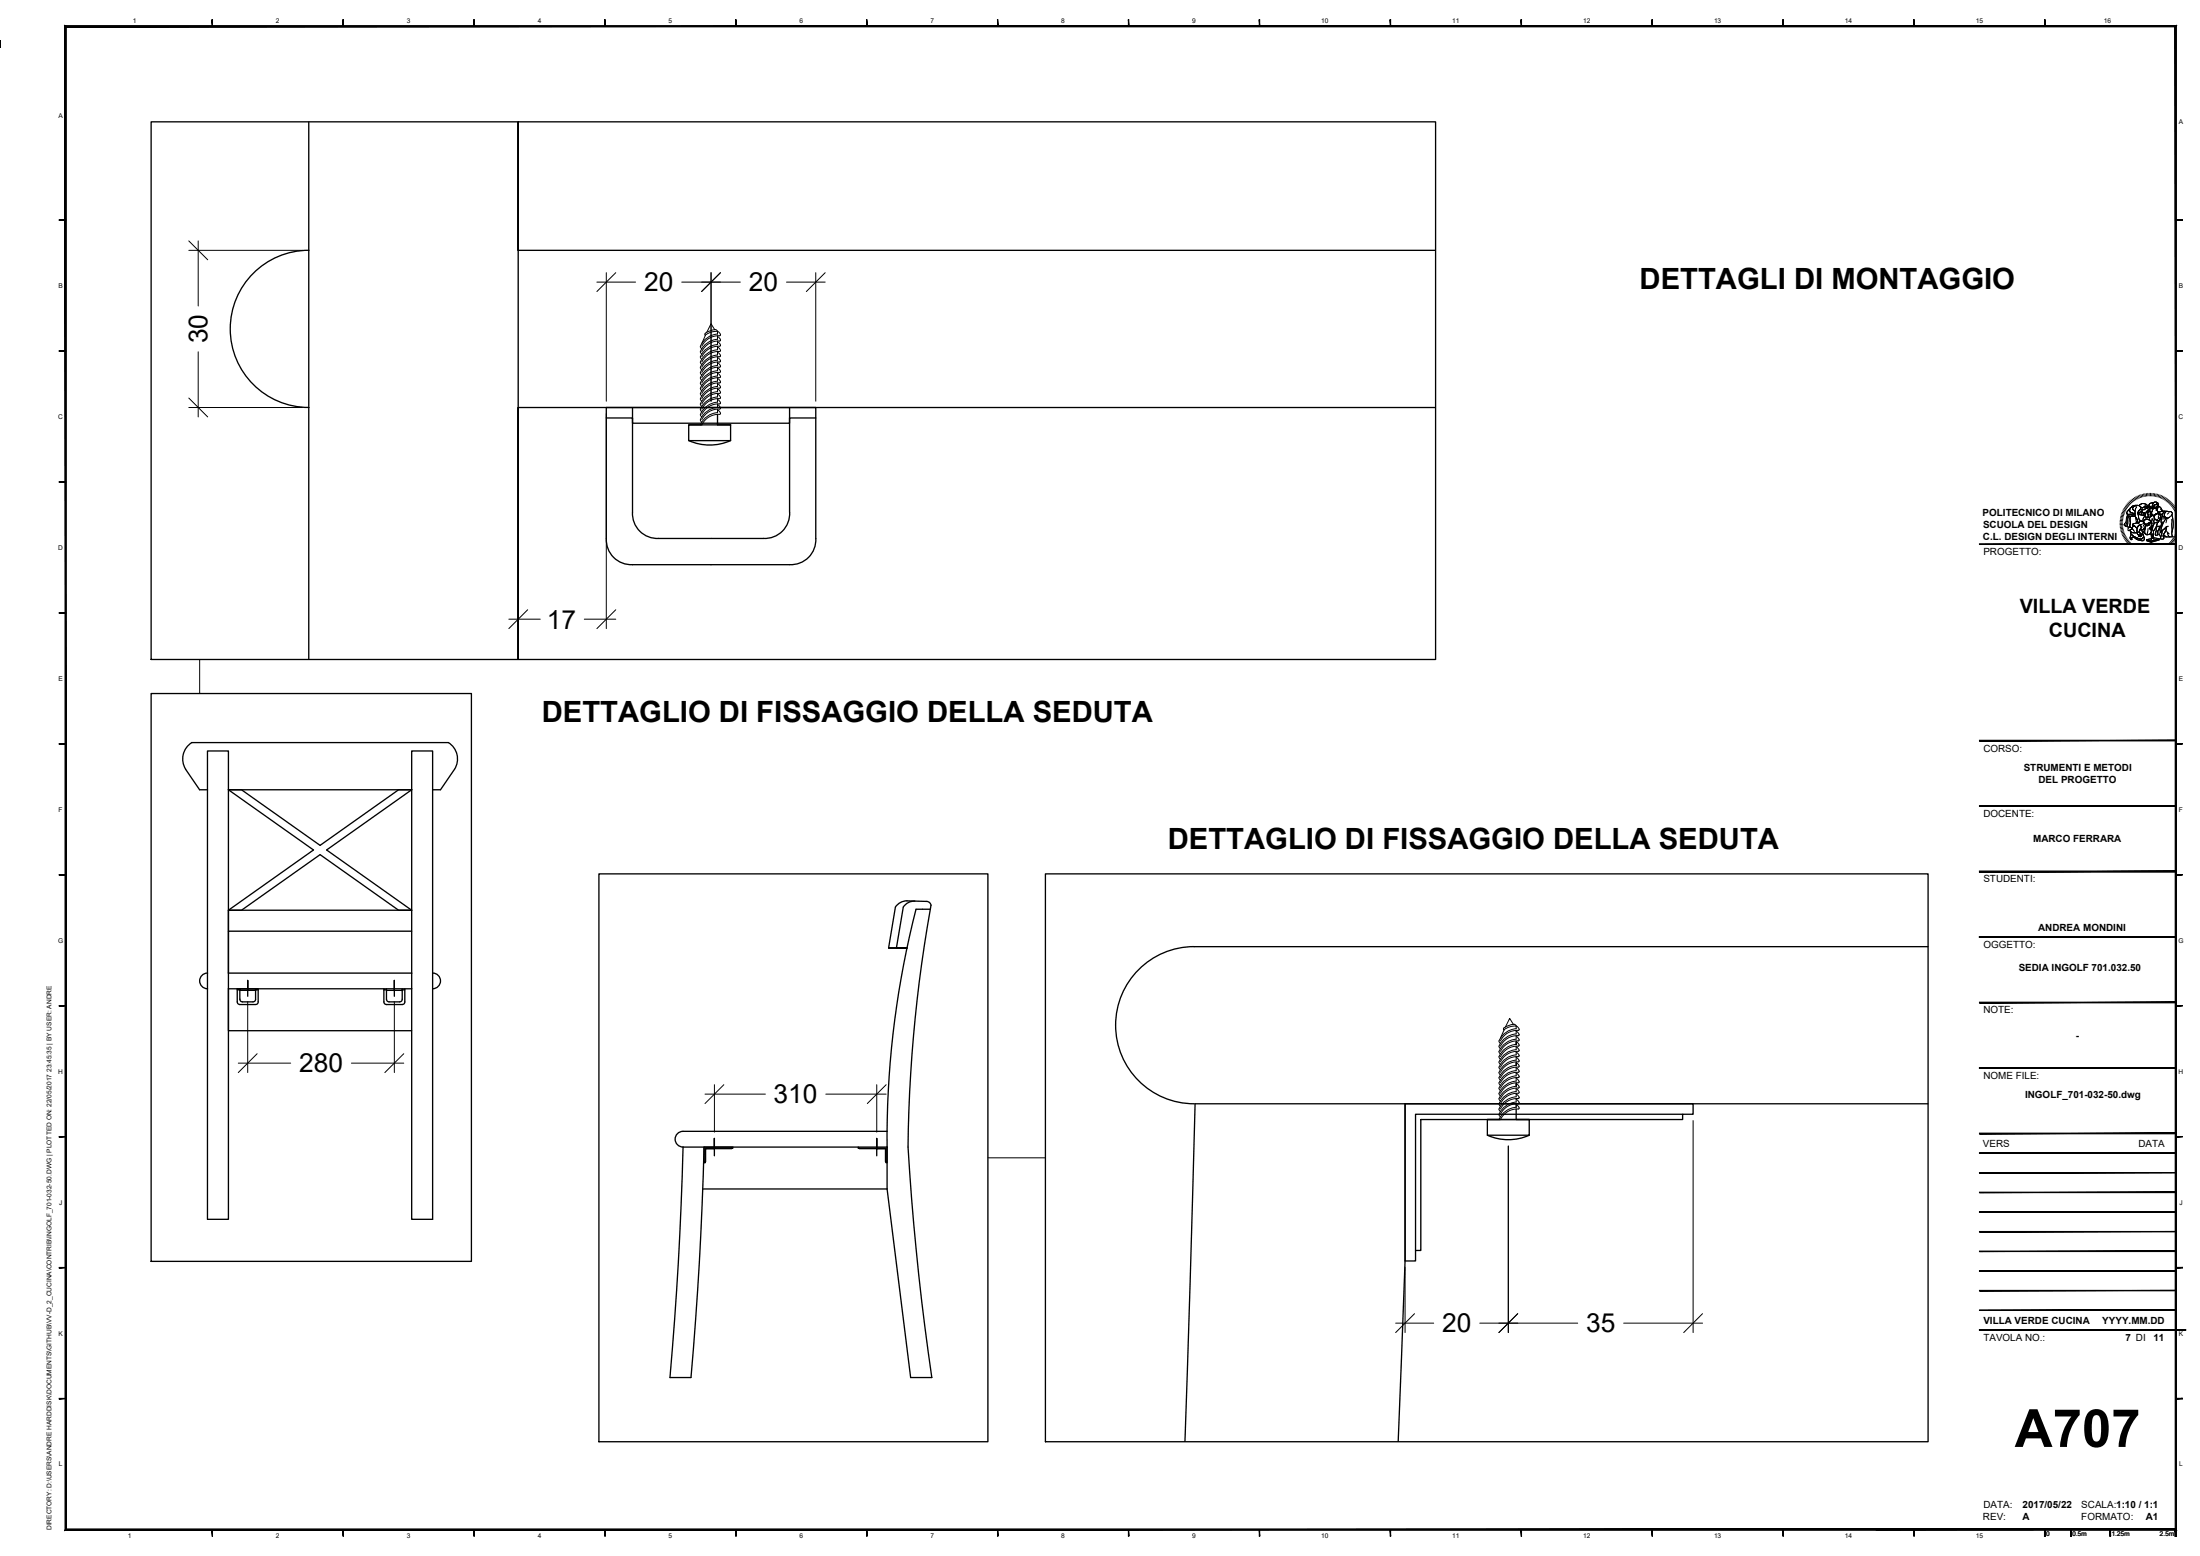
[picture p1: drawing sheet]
<svg xmlns="http://www.w3.org/2000/svg" width="420mm" height="297mm" viewBox="0 0 420 297" stroke-linecap="round" stroke-linejoin="round" font-family="sans-serif">
<!-- layer: IF-FURN -->
<g fill="none" stroke="#000" stroke-width=".25">
<path d="M59 23.3v102.6M99 23.3v24.5v-24.5M59 47.8a15 15 0 0 0-15 15 15 15 0 0 0 15 15M274.2 47.8h-175.2v78.1v-48.1h175.2M115.8 79.8v23a4.8 4.8 0 0 0 5 5h30a4.8 4.8 0 0 0 5-5v-23M115.8 77.8h40v2h-5v1h-30v-1h-5zM120.8 77.8v20a4.8 4.8 0 0 0 5 5h20a4.8 4.8 0 0 0 5-5M137 79.1v2h2.5M150.8 77.8v20M131.5 81.1h8v3h-8zM131.5 81.1h2.5M131.5 84.1a9.8 9.8 0 0 0 8 0"/>
<path d="M35.4 146.9l2.7 3.9h1.5M39.6 150.8v35M39.6 150.8v-7.4h4v7.4M43.6 150.8l16.3 11.5-16.3 11.5h2.5l15-10.7 15 10.7h2.5M43.6 150.8h2.5l15 10.6 15-10.6h2.5M43.6 150.8h35M43.6 150.8v38M78.6 150.8v-7.4h4v7.4M78.6 150.8v38M78.6 150.8l-16.2 11.5 16.2 11.5M82.6 150.8v82h-4v-44M85.6 141.8h-49a3.7 3.7 0 0 0-1.1 5"/>
<path d="M85.6 141.8a3.7 3.7 0 0 1 1.2 5l-2.7 4h-1.5M78.6 177.8h-35v8h35M78.6 173.8h-35v4M174.7 172a2.49 2.49 0 0 0-2.2 1.2l-1.3 7.8M177.7 173.6a275.4 275.4 0 0 0-4.3 45.4 520.1 520.1 0 0 0 4.6 44h-4.1l-4.5-36M177.7 173.6l.1-.8a.9 .9 0 0 0-.8-.7l-3.8-.1a2.67 2.67 0 0 0-2.2 1.2l-1.3 7.8h3.5h-3.5h3.5h-1.3M177.7 173.6h-2.8a176.2 176.2 0 0 0-5.5 45.4M39.6 185.8v47h4v-44M39.6 185.8a1.5 1.5 0 0 0-1.5 1.5 1.5 1.5 0 0 0 1.5 1.5M43.6 188.8v8h35M43.6 188.8h35M45.3 188.8h4v.2l-3.5 .1-.5-.1z"/>
<path d="M45.3 189v2.3a.47 .47 0 0 0 .5 .5M45.8 188.8v2M48.8 188.8v2a.47 .47 0 0 1-.5 .4l-2 .1a.49 .49 0 0 1-.5-.5M49.3 189v2.3a.47 .47 0 0 1-.5 .5h-3M73.3 188.8v.2h.5v1.8a.47 .47 0 0 0 .5 .4M73.3 191.3a.47 .47 0 0 0 .5 .5h3a.49 .49 0 0 0 .5-.5M76.8 189v1.8a.47 .47 0 0 1-.5 .4M77.3 188.8v.2l-.5 .1h-3M82.6 185.8a1.5 1.5 0 0 1 1.5 1.5 1.5 1.5 0 0 1-1.5 1.5M368.2 180.7h-140.1a15 15 0 0 0-15 15 15 15 0 0 0 15 15M130.5 219a693.3 693.3 0 0 1-2.5 44h4a683 683 0 0 0 2.5-44M130.5 219h38.9"/>
<path d="M134.5 219h5.5v.2l-5.2 .1v2.5l-.1 .2h-.2zM134.8 219.3h1.6v-2v3.3M139.8 219.2h-5.1v2.6M163.9 219v.2l.2 .1h5M164.1 219.2h5.1v2.6M169.1 219.3h-1.7v-2v3.3M169.4 219v3h-.2l-.1-.2v-2.5M169.4 219v8M169.4 216h-39a1.5 1.5 0 0 0-1.5 1.5 1.5 1.5 0 0 0 1.5 1.5M268.3 210.7v30l-1.3 34.5M268.3 210.7h55.1v2h-2v1h-50.1v25h-1v2h-2zM284.1 213.7h8v3h-8z"/>
<path d="M284.1 213.7h2.5M284.1 216.7a9.8 9.8 0 0 0 8 0M289.6 211.7v2h2.5M321.4 212.7h-51.1v26M368.2 210.7h-140l-1.9 64.5M134.2 227h35.2"/>
</g>
<!-- layer: 0 -->
<path d="M28.9 23.3h245.3v102.6h-245.3zM28.9 132.4h61.1v108.4h-61.1zM114.4 166.8h74.3v108.4h-74.3zM199.7 166.8h168.5v108.4h-168.5zM47.3 189.1v-1.9v3M73.3 189v2.3M73.8 188.8v.2M74.3 191.3h2M75.3 189.1v-1.9v3M76.8 188.8v.2M77.3 189v2.3" fill="none" stroke="#000" stroke-width=".25"/>
<!-- layer: IF-DETL -->
<g fill="none" stroke="#000" stroke-width=".19">
<path d="M133.8 79.1l.2 .5M133.8 78.1l.2 .5M133.8 77.1l.2 .5M133.8 76.1l.2 .5M133.8 75.1l.2 .5M133.8 74.1l.2 .5M133.8 73.1l.2 .5M133.8 72.1l.2 .5M133.8 71.1l.2 .5M133.8 70.1l.2 .5M133.8 69.1l.2 .5M133.8 68.1l.2 .5"/>
<path d="M133.8 67.1l.2 .5M133.8 66.1l.2 .5M134.8 63.9l-.8 1.7M136.5 62.9l-.7-1.1-.8 1.6M137 78.3l.5 .3 .1 .3M137 77.3l.5 .3 .1 .3M137 76.3l.5 .3 .1 .3M137 75.3l.5 .3 .1 .3M137 73.3l.5 .3 .1 .3M137 72.3l.5 .3 .1 .3M137 71.3l.5 .3 .1 .3M137 69.3l.5 .3 .1 .3"/>
<path d="M137 68.3l.5 .3 .1 .3M137 67.3l.5 .3 .1 .3M137 65.3l.5 .3 .1 .3M137 64.3l.5 .3 .1 .3M137 63.3l.5 .3 .1 .3M137 78.1v.7a3.9 3.9 0 0 0-3.2 2.3M137 77.1v.7a3.9 3.9 0 0 0-3.2 2.3M137 76.1v.7a3.9 3.9 0 0 0-3.2 2.3M137 75.1v.7a3.9 3.9 0 0 0-3.2 2.3M137 74.1v.7v-.5l.5 .3 .1 .3M137 73.1v.7a3.9 3.9 0 0 0-3.2 2.3M137 72.1v.7a3.9 3.9 0 0 0-3.2 2.3"/>
<path d="M137 71.1v.7a3.9 3.9 0 0 0-3.2 2.3M137 70.1v.7v-.5l.5 .3 .1 .3M137 69.1v.7a3.9 3.9 0 0 0-3.2 2.3M137 68.1v.7a3.9 3.9 0 0 0-3.2 2.3M137 67.1v.7a3.9 3.9 0 0 0-3.2 2.3M137 66.1v.7v-.5l.5 .3 .1 .3M137 65.1v.7a3.9 3.9 0 0 0-3.2 2.3M137 63.3v.5a3.9 3.9 0 0 0-3.2 2.3M137 64.1v.7M137 63.3v-.2a2.17 2.17 0 0 0-2.3 .5l-.1 .2 .1 .3M137 74.8a3.9 3.9 0 0 0-3.2 2.3M137 70.8a3.9 3.9 0 0 0-3.2 2.3"/>
<path d="M137 66.8a3.9 3.9 0 0 0-3.2 2.3M137 64.8a3.9 3.9 0 0 0-3.2 2.3M137 63.3l-1.4 .2-.8 .4M137.4 65.1a3.6 3.6 0 0 0-3.4 2M137.4 64.1a3.6 3.6 0 0 0-3.4 2M137.6 78.9v.1a3.9 3.9 0 0 0-3.6 2.1M137.6 77.9v.1a3.9 3.9 0 0 0-3.6 2.1M137.6 76.9v.1a3.9 3.9 0 0 0-3.6 2.1M137.6 75.9v.1a3.9 3.9 0 0 0-3.6 2.1M137.6 74.9v.1a3.9 3.9 0 0 0-3.6 2.1M137.6 73.9v.1a3.9 3.9 0 0 0-3.6 2.1M137.6 72.9v.1a3.9 3.9 0 0 0-3.6 2.1"/>
<path d="M137.6 71.9v.1a3.9 3.9 0 0 0-3.6 2.1M137.6 70.9v.1a3.9 3.9 0 0 0-3.6 2.1M137.6 69.9v.1a3.9 3.9 0 0 0-3.6 2.1M137.6 68.9v.1a3.9 3.9 0 0 0-3.6 2.1M137.6 67.9v.1a3.9 3.9 0 0 0-3.6 2.1M137.6 66.9v.1a3.9 3.9 0 0 0-3.6 2.1M137.6 65.9v.1a3.9 3.9 0 0 0-3.6 2.1M137.6 64.9l-.2 .2M137.6 63.9l-.2 .2M133.8 80.1l.2 .5M286.6 198.2l.7-1.7 .4-.2 .9-.4h1v.5a3.6 3.6 0 0 0-3.3 2.5l.3 .3M289 195.6l-.7-1.2-.8 1.7"/>
<path d="M289.6 199.9l.2 .1 .3 .5M289.6 197.9l.2 .1 .3 .5M289.6 196.9l.2 .1 .3 .5M289.6 199.7v.7a3.6 3.6 0 0 0-3.3 2.5l.3 .3M289.6 198.7v.7v-.5l.2 .1 .3 .5M289.6 197.7v.7a3.6 3.6 0 0 0-3.3 2.5l.3 .3M289.6 196.7v.7a3.6 3.6 0 0 0-3.3 2.5l.3 .3M289.6 199.4a3.6 3.6 0 0 0-3.3 2.5l.3 .3M290.1 199.5v.1a3.9 3.9 0 0 0-3.5 2.1M290.1 198.5v.1a3.9 3.9 0 0 0-3.5 2.1M290.1 197.5v.1a3.9 3.9 0 0 0-3.5 2.1M290.1 196.5v.1a3.9 3.9 0 0 0-3.5 2.1"/>
<path d="M290.1 196.5l-.1-.3-.5-.5a2.17 2.17 0 0 0-2.3 .5l-.1 .2 .1 .3M286.3 206.7l.3 .5M289.6 210.9l.4 .4 .1 .2M289.6 209.9l.2 .1 .3 .5M289.6 208.9l.2 .1 .3 .5M289.6 207.9l.2 .1 .3 .5M289.6 205.9l.2 .1 .3 .5M289.6 204.9l.2 .1 .3 .5M289.6 203.9l.2 .1 .3 .5M289.6 201.9l.2 .1 .3 .5M289.6 200.9l.2 .1 .3 .5M289.6 210.7v.7a3.9 3.9 0 0 0-3.3 2.3"/>
<path d="M289.6 209.7v.7a3.6 3.6 0 0 0-3.3 2.5l.3 .3M289.6 208.7v.7a3.6 3.6 0 0 0-3.3 2.5l.3 .3M289.6 207.7v.7a3.6 3.6 0 0 0-3.3 2.5l.3 .3M289.6 206.7v.7v-.5l.2 .1 .3 .5M289.6 205.7v.7a3.6 3.6 0 0 0-3.3 2.5l.3 .3M289.6 203.7v.7a3.9 3.9 0 0 0-3.3 2.3M289.6 202.7v.7v-.5l.2 .1 .3 .5M289.6 201.7v.7a3.6 3.6 0 0 0-3.3 2.5l.3 .3M289.6 200.7v.7a3.6 3.6 0 0 0-3.3 2.5l.3 .3M289.6 204.7v.7M289.6 207.4a3.6 3.6 0 0 0-3.3 2.5l.3 .3M289.6 205.4a3.6 3.6 0 0 0-3.3 2.5l.3 .3"/>
<path d="M289.6 203.4a3.6 3.6 0 0 0-3.3 2.5l.3 .3M290 205.7a3.6 3.6 0 0 0-3.4 2M290 204.7a3.6 3.6 0 0 0-3.4 2M290.1 211.5v.1a3.9 3.9 0 0 0-3.5 2.1M290.1 210.5v.1a3.9 3.9 0 0 0-3.5 2.1M290.1 209.5v.1a3.9 3.9 0 0 0-3.5 2.1M290.1 208.5v.1a3.9 3.9 0 0 0-3.5 2.1M290.1 207.5v.1a3.9 3.9 0 0 0-3.5 2.1M290.1 206.5v.1a3.9 3.9 0 0 0-3.5 2.1M290.1 205.5l-.1 .2M290.1 204.5l-.1 .2M290.1 203.5v.1a3.9 3.9 0 0 0-3.5 2.1"/>
<path d="M290.1 202.5v.1a3.9 3.9 0 0 0-3.5 2.1M290.1 201.5v.1a3.9 3.9 0 0 0-3.5 2.1M290.1 200.5v.1a3.9 3.9 0 0 0-3.5 2.1"/>
</g>
<!-- layer: IF-ANNO SYMB -->
<g fill="none" stroke="#000" stroke-width=".19">
<path d="M36.1 47.8h21.7M37.9 46v12.4M114 53.9h7.4M115.8 52.1v24.5M130.2 53.9h11.2M135.8 52.1v24.5M150.2 53.9h7.4M155.8 52.1v24.5M36.1 77.8h21.7M37.9 67.2v12.4M99 79v41M115.8 79v41"/>
<path d="M97.2 118.2h6M111.6 118.2h6M38.1 125.9v6.5M47.3 191.4v13.4M75.3 191.4v13.4M45.5 203h10M67.1 203h10M134.6 208.9h11.6M136.4 207.1v9M157.7 208.9h11.5M167.4 207.1v9M288.1 218.8v35.6"/>
<path d="M323.4 213.9v40.5M188.7 221h11M266.5 252.6h7.3M268.3 241.9v12.5M282.6 252.6h18.7M310.1 252.6h15.1"/>
</g>
<!-- layer: 0 -->
<g fill="none" stroke="#000" stroke-width=".19">
<path d="M36.1 46l3.6 3.6M117.6 52.1l-3.6 3.6M137.6 52.1l-3.6 3.6M157.6 52.1l-3.6 3.6M36.1 76l3.6 3.6M100.8 116.4l-3.6 3.6M117.6 116.4l-3.6 3.6M49.1 201.2l-3.6 3.6M77.1 201.2l-3.6 3.6M138.2 207.1l-3.6 3.6M169.2 207.1l-3.6 3.6M270.2 250.8l-3.7 3.6"/>
<path d="M289.9 250.8l-3.6 3.6M325.2 250.8l-3.6 3.6"/>
</g>
<!-- layer: IF-ANNO SYMB -->
<g fill="#fff" stroke="#fff" stroke-width=".19">
<path d="M104.6 116v4.4l5.6-4.4zM104.6 120.4l5.6-4.4v4.4z"/>
<path d="M122.8 51.7v4.4l6-4.4zM122.8 56.1l6-4.4v4.4z"/>
<path d="M142.8 51.7v4.4l6-4.4zM142.8 56.1l6-4.4v4.4z"/>
<path d="M35.7 59.9v5.8h4.4zM35.7 59.9h4.4v5.8z"/>
<path d="M56.9 200.8v4.3l8.8-4.3zM56.9 205.1l8.8-4.3v4.3z"/>
<path d="M147.6 206.7v4.4l8.7-4.4zM147.6 211.1l8.7-4.4v4.4z"/>
<path d="M275.2 250.4v4.4l6-4.4zM275.2 254.8l6-4.4v4.4z"/>
<path d="M302.8 250.4v4.4l5.9-4.4zM302.8 254.8l5.9-4.4v4.4z"/>
</g>
<!-- layer: G-ANNO-TTLB -->
<g fill="#000" stroke="#000" stroke-width=".19">
<path d="M0 7.8l.1 1.2zM0 7.8l.1 1.2z"/>
<path d="M12.4 4.9l.3 287v-286.8zM12.4 4.9l.3 287-.3 .2zM12.7 291.9l-.3 .2 403-.2zM12.4 292.1l403-.2 .3 .2zM415.4 5.1v286.8l.3 .2zM415.4 5.1l.3-.2v287.2zM12.7 5.1h402.7l.3-.2zM12.4 4.9h403.3l-403 .2z"/>
<path d="M40.5 3.8l.1 1.2zM40.5 3.8l.1 1.2z"/>
<path d="M65.5 3.8l.1 1.2zM65.5 3.8l.1 1.2z"/>
<path d="M90.5 3.8l.1 1.2zM90.5 3.8l.1 1.2z"/>
<path d="M115.5 3.8l.1 1.2zM115.5 3.8l.1 1.2z"/>
<path d="M140.5 3.8l.1 1.2zM140.5 3.8l.1 1.2z"/>
<path d="M165.5 3.8l.1 1.2zM165.5 3.8l.1 1.2z"/>
<path d="M190.5 3.8l.1 1.2zM190.5 3.8l.1 1.2z"/>
<path d="M215.5 3.8l.1 1.2zM215.5 3.8l.1 1.2z"/>
<path d="M240.5 3.8l.1 1.2zM240.5 3.8l.1 1.2z"/>
<path d="M265.5 3.8l.1 1.2zM265.5 3.8l.1 1.2z"/>
<path d="M290.5 3.8l.1 1.2zM290.5 3.8l.1 1.2z"/>
<path d="M315.5 3.8l.1 1.2zM315.5 3.8l.1 1.2z"/>
<path d="M340.5 3.8l.1 1.2zM340.5 3.8l.1 1.2z"/>
<path d="M365.5 3.8l.1 1.2zM365.5 3.8l.1 1.2z"/>
<path d="M390.5 3.8l.1 1.2zM390.5 3.8l.1 1.2z"/>
<path d="M11.3 42.1l1.2-.1zM11.3 42h1.2z"/>
<path d="M415.5 42.1l1.3-.1zM415.5 42h1.3z"/>
<path d="M11.3 67.1l1.2-.1zM11.3 67h1.2z"/>
<path d="M415.5 67.1l1.3-.1zM415.5 67h1.3z"/>
<path d="M11.3 92.1l1.2-.1zM11.3 92h1.2z"/>
<path d="M415.5 92.1l1.3-.1zM415.5 92h1.3z"/>
<path d="M11.3 117h1.2zM11.3 117h1.2z"/>
<path d="M378 103.9h37.5v-.1zM378 103.8h37.5l-37.5 .1z"/>
<path d="M415.5 117h1.3zM415.5 117h1.3z"/>
<path d="M11.3 142h1.2zM11.3 142h1.2z"/>
<path d="M378 153.9h37.5v-.1zM378 153.8h37.5l-37.5 .1z"/>
<path d="M378 141.4h37.5v-.1zM378 141.3h37.5l-37.5 .1z"/>
<path d="M415.5 142h1.3zM415.5 142h1.3z"/>
<path d="M11.3 167h1.2zM11.3 167h1.2z"/>
<path d="M378 166.3v.2l37.5-.2zM378 166.5l37.5-.2v.2z"/>
<path d="M378 178.8v.2l37.5-.2zM378 179l37.5-.2v.2z"/>
<path d="M378 178.8v.2l37.5-.2zM378 179l37.5-.2v.2z"/>
<path d="M378 178.8v.2l37.5-.2zM378 179l37.5-.2v.2z"/>
<path d="M378 178.8v.2l37.5-.2zM378 179l37.5-.2v.2z"/>
<path d="M378 166.5h37.5v-.2zM378 166.3h37.5l-37.5 .2z"/>
<path d="M415.5 167h1.3zM415.5 167h1.3z"/>
<path d="M11.3 192.1l1.2-.1zM11.3 192h1.2z"/>
<path d="M378 191.3v.1l37.5-.1zM378 191.4l37.5-.1v.1z"/>
<path d="M415.5 192.1l1.3-.1zM415.5 192h1.3z"/>
<path d="M11.3 217.1l1.2-.1zM11.3 217h1.2z"/>
<path d="M378 203.8v.1l37.5-.1zM378 203.9l37.5-.1v.1z"/>
<path d="M378 203.8v.1l37.5-.1zM378 203.9l37.5-.1v.1z"/>
<path d="M378 216.3v.1l37.5-.1zM378 216.4l37.5-.1v.1z"/>
<path d="M415.5 217.1l1.3-.1zM415.5 217h1.3z"/>
<path d="M378 238.8h37.5zM378 238.9l37.5-.1z"/>
<path d="M378 235.1h37.5zM378 235.2l37.5-.1z"/>
<path d="M378 231.3h37.5zM378 231.4l37.5-.1z"/>
<path d="M378 227.6h37.5zM378 227.7l37.5-.1z"/>
<path d="M378 223.8h37.5zM378 223.9l37.5-.1z"/>
<path d="M378 220.1h37.5zM378 220.2l37.5-.1z"/>
<path d="M11.3 242h1.2zM11.3 242h1.2z"/>
<path d="M378 253.8v.1l37.5-.1zM378 253.9l37.5-.1v.1z"/>
<path d="M378 253.8v.1l37.5-.1zM378 253.9l37.5-.1v.1z"/>
<path d="M378 250.1h37.5zM378 250.2l37.5-.1z"/>
<path d="M378 246.3h37.5zM378 246.4l37.5-.1z"/>
<path d="M378 242.6h37.5zM378 242.7l37.5-.1z"/>
<path d="M415.5 242h1.3zM415.5 242h1.3z"/>
<path d="M415.5 242h1.3zM415.5 242h1.3z"/>
<path d="M415.5 253.9h1.9v-.1zM415.5 253.8h1.9l-1.9 .1z"/>
<path d="M415.5 253.9h1.9v-.1zM415.5 253.8h1.9l-1.9 .1z"/>
<path d="M11.3 267h1.2zM11.3 267h1.2z"/>
<path d="M415.5 267h1.3zM415.5 267h1.3z"/>
<path d="M415.5 267h1.3zM415.5 267h1.3z"/>
<path d="M40.5 292l.1 1.3zM40.5 292l.1 1.3z"/>
<path d="M65.5 292l.1 1.3zM65.5 292l.1 1.3z"/>
<path d="M90.5 292l.1 1.3zM90.5 292l.1 1.3z"/>
<path d="M115.5 292l.1 1.3zM115.5 292l.1 1.3z"/>
<path d="M140.5 292l.1 1.3zM140.5 292l.1 1.3z"/>
<path d="M165.5 292l.1 1.3zM165.5 292l.1 1.3z"/>
<path d="M190.5 292l.1 1.3zM190.5 292l.1 1.3z"/>
<path d="M215.5 292l.1 1.3zM215.5 292l.1 1.3z"/>
<path d="M240.5 292l.1 1.3zM240.5 292l.1 1.3z"/>
<path d="M265.5 292l.1 1.3zM265.5 292l.1 1.3z"/>
<path d="M290.5 292l.1 1.3zM290.5 292l.1 1.3z"/>
<path d="M315.5 292l.1 1.3zM315.5 292l.1 1.3z"/>
<path d="M340.5 292l.1 1.3zM340.5 292l.1 1.3z"/>
<path d="M358.3 292h30zM358.3 292h30z"/>
<path d="M365.5 292l.1 1.3zM365.5 292l.1 1.3z"/>
<path d="M390.5 292v1.3zM390.5 292v1.3z"/>
<path d="M390.5 292l.1 1.3zM390.5 292l.1 1.3z"/>
<path d="M390.5 292l.1 1.3zM390.5 292l.1 1.3z"/>
<path d="M395.4 292l.1 1.3zM395.4 292l.1 1.3z"/>
<path d="M395.5 292l.1 1.3zM395.5 292l.1 1.3z"/>
<path d="M402.9 292l.1 1.3zM402.9 292l.1 1.3z"/>
<path d="M403 292l.1 1.3zM403 292l.1 1.3z"/>
<path d="M415.4 292l.2 1.3v-1.3zM415.4 292l.2 1.3h-.2z"/>
<path d="M415.4 292l.3 1.3v-1.3zM415.4 292l.3 1.3h-.3z"/>
</g>
<!-- layer: G-ANNO-LOGO -->
<g fill="none" stroke="#000" stroke-width=".19">
<path d="M404.9 99.9h.5M404.9 99.6h.5M404.9 99.4h.5M404.9 99.1l.5 .1M405 98.8l.5 .1M405 98.6l.5 .1M405.1 98.3l.5 .1M405.2 98l.5 .2M405.3 97.8l.4 .2M405.4 97.5l.4 .3M405.5 97.3l.4 .2M405.6 97.1l.5 .2"/>
<path d="M405.8 96.8l.4 .3M405.9 96.6l.4 .3M406.1 96.4l.4 .3M406.2 96.2l.4 .3M406.3 98.1l1 .2 .4-.2 .1 .4h-1.3l-.2-.2zM406.3 98.1v.3M406.4 96l.4 .3M406.4 98.5l-.2 .4-.1 1-.2 .5 .3 .1M406.5 97.4l.2-.2v.4l.2 .2 .8 .3-.4 .2-.4-.1h-.5l-.2-.4zM406.6 98.6h.4l-.2 .4v1.6l-.2 .1-.4-.2 .2-.6v-.9zM406.6 95.8l.4 .4M406.6 98.5l-.2 .4v1.1l-.2 .5 .5 .2"/>
<path d="M406.7 97.2l-.5 .6 .1 .3 1 .2 .4-.2M406.8 95.6l.3 .4M406.8 97l.5-.4 1-.1-.7 .2-.3 .3 .1 .4 .4 .1-.1 .6-.9-.3-.1-.2zM406.9 98.6l.9-.1 .4 .9v.4l-.9 .3v.3l.1 .1-.2 .3-.4-.1-.1-.3 .2-.6-.1-.8zM406.9 98.6l-.1 .4v1.6M407 95.4l.3 .4M407.2 95.3l.3 .4M407.4 95.1l.3 .5M407.4 96.8l1-.3 .4 .4-.1 .3-.3 .3-.2 .5 .3 1.1 .5 .4h-.4l-.2 .4-.2-.2v-.3l-.4-.9v-1l-.3-.1-.2-.3zM407.6 95l.3 .4M407.8 98.5h-1.5l-.2 .2-.1 .9-.4 .6 .2 .2M407.9 94.9l.2 .4"/>
<path d="M407.9 98.8l.2 1M408.1 96.7l-.3 .5-.1 1 .5 1.2v.3l.2 .2 .2-.4h.4l-.5-.4-.3-1.1 .6-.9-.2-.5-.5-.1-.7 .1-.6 .4-.1 .6 .1 .2 .9 .3M408.1 94.7l.2 .5M408.2 99.8l-.8 .2-.1 .4 .1 .1M408.3 96.5l-.7 .1-.3 .3v.3l.4 .3M408.4 94.6l.2 .5M408.4 97.5l.3-.2 .5-.1-.1 .4-.9 .4zM408.5 97.9l.5-.3 .2 .2-.2 .2 .1 .3-.5-.1zM408.5 97.9l.1 .3 .5 .1M408.5 96.5l.6-.4 .8 .2 .2 .2-.1 .3-.4-.2-.3 .3-.5-.1M408.6 94.5l.2 .5M408.7 96.3l.3-.2h.5l.4 .2 .2 .4-.2 .1-.3-.2v.1l-.5 .2-.6-.4z"/>
<path d="M408.8 96.8l.5 .1 .4-.3 .2 .1-.1 .5-.3 .1-.4-.1-.4 .1zM408.9 94.4l.1 .5M409 99.5l.4 .1 .3 .5 .1 .5-.4 .3M409 97.9h.7l-.2 .1-.1 .3-.1 .1-.3-.2zM409 97.7l.2 .1M409.1 97.5v.1l-.8 .4M409.1 94.4l.2 .4M409.2 97.2l-.3 .4M409.2 99.9l.6 .3M409.3 97.9h-.3v.3l.4 .2 .1-.4 .2-.1-.5 .1M409.4 99.6v-.2l.4-.3 .8 .2 .2 .5h-.3l-.8 .3 .4 .3 .4-.2 .1-.4 .2-.1-.2-.4-.8-.2-.4 .5h-.1l.1-.9 .2-.1 .2 .1h.8l.4-.3v-.2l.4 .1v.4l.1 .4-.2 .4 .1 .4-.2 .4-.3 .2-.2 .3h-.2l.2 .2h.2v.3l.1-.2-.2 .8-.8 .2-.6-.5 .2-.4 .2-.9M409.4 94.3l.1 .5"/>
<path d="M409.4 99.4l.5-.3h.4l.3 .3 .2 .3-1.1 .5zM409.5 97.2h.1M409.6 96.8l.1 .1M409.6 98.6l-.3 .4v.6M409.6 94.2l.1 .5M409.7 96.9h-.1M409.9 97l.3-.1 .3 .1v-.1l.2 .2-.4 .1zM409.9 96.7l-.1 .5-.3 .1-.4-.1-.4 .1M409.9 94.2l.1 .5M409.9 97.7l.2-.2h.5l.4 .6v.3l-.1 .2-.2-.1v-.7l-.2-.2-.2-.1-.2 .2 .2 1h-.5l-.2-.2zM410.2 97.6l.3-.1 .2 .3 .1 .7-.2 .2h-.4zM410.2 94.2v.5"/>
<path d="M410.2 96.9l.1-.3h.3l.3 .3-.2 .2M410.3 96.7h.4l.2 .3-.2 .1-.2-.2v.1l-.3-.1zM410.3 100h.1M410.4 97.8h.1M410.4 97.7l-.1 .1M410.4 94.2l.1 .5M410.5 97l-.3-.1-.3 .1 .5 .3 .3-.2-.2-.2v.1M410.5 98.7v.6M410.6 99.8l-.1 .4-.3 .2-.4-.3M410.6 97.6l.2 .2-.1 .1M410.7 97.8l-.3-.3-.3 .2 .2 .7-.1 .4-.4-.1-.2-.2 .3-.8 .2-.2h.4l.3 .2 .2 .7-.2 .1-.1-.2M410.7 94.2v.5"/>
<path d="M410.8 98l-.2 .1M410.8 97.9v.4l-.6-.1M410.8 98.5l-.2 .2h-.4M410.9 97h.1l.1 .2-.2 .7M410.9 96.7l.1 .3M411 98.2l-.1-.3 .2-.4-.1-.5h-.1l-.1-.2-.4-.2v-.2l.2-.3 .6-.1h.1l-.2 .5v.7l.2-.1v-.3l.2 .2 .4-.1-.1 .5 .2-.1 .3 .5-.9 .5M411 94.2l-.1 .5M411 98.4l.4 .1M411 99l-.1 1M411.1 99.8l-.3 .3 .1 .3M411.2 99l-.3 .7M411.2 94.2v.5"/>
<path d="M411.3 96l-.7 .1-.2 .3v.2M411.3 96l.5-.2 .4 .4v.6l-.3 .7v-.6l.2-.3-.2-.4-.5 .2-.1 .7-.2 .1v-.7zM411.3 95.9l.5-.1 .4 .4v.6l-.3 .7v-.6l.2-.3-.2-.4-.4 .2-.2 .7-.2 .1v-.7zM411.3 96.8l.2 .2 .4-.1M411.4 98.3l.4-.2 .4-.1 .6 .2 .2 .3-.2 .4-.4 .5-.5 .1-.4-.5zM411.4 96.6h.2M411.5 99.8l.6-.1-.4 1-.4 .7v.6h-.2l-.2 .4-.1-.7zM411.5 99.8l-.7 2 .1 .6-.1 .7 .3-.8 .3 .7-.2-1.1-.3 .5M411.5 96.3l.4-.1 .2 .4-.3 .4h-.3l-.1-.1zM411.5 96.9h.1M411.5 99.1l-.2 .3 .1 .4 .8-.1 .3-.4M411.5 94.2l-.1 .5"/>
<path d="M411.5 96.6h.1M411.6 96.8v.1M411.8 94.3l-.1 .5M411.8 96.7h.1M411.8 96.7v.1M412 97.3l.3 .5M412 99.2h.1M412 94.3l-.1 .5M412.1 98l.7-.4h.7l-.5 .7zM412.1 99.7l-.4 1-.4 .7-.1 .6M412.1 99.1l-.2 .1M412.1 96.6l.5 .3 .5 .7-.8 .2-.2-.2-.1-.3z"/>
<path d="M412.2 96.6l.4 .3 .3 .4M412.2 99.4h-.1M412.3 94.4l-.2 .5M412.5 99.1h.3l-.1 1.4-.9 .1 .3-.9zM412.5 94.5l-.1 .5M412.6 98.9l-.1 .3M412.6 98.2h.3l.1 .3M412.6 97.2l.4 .4M412.8 94.6l-.2 .5M412.8 99.1l-.1 1.2-.4 1.1 .2 .8 .2 .2M413 98.3l.2-.5 .4-.2 1 .1 .3 .3-.2 .4-.8 .6-.5-.1-.4-.4M413 98.5l-.1 .2-.7 .7h-.3l-.4-.3v-.6l.3-.3 .4-.1 .2 .2-.2 .6h.2l.3-.4-.1-.3-.5-.2-.3 .1-.4 .2v.4"/>
<path d="M413 99.6v.4M413 94.7l-.2 .5M413.3 94.8l-.3 .5M413.3 99l-.6 .1M413.5 95l-.2 .4M413.5 97.6h-.7l-.7 .4M413.6 97.7l.1-.1 .5 .1 .3-.1 .4 .3-.1 .4 .2 1.1v1.2l-.2 1.3 .2 .6-1.9-.1v-.3l.5-.9 .2-.7-1.2 1.1 .6-1.8 .5-.8 .3-.1-.5-.2-.2-.2 .1-.4zM413.7 99l-.7 1.1-.4 1.5 1.1-1 .4-.1M413.7 97.6l-.3 .5-.1 .3 .3 .3 .4 .2M413.7 95.1l-.2 .4M413.9 99l-.2 .8M414 95.2l-.3 .5"/>
<path d="M414.2 97.9l-.3 .2M414.2 95.4l-.3 .4M414.4 95.6l-.3 .4M414.6 95.8l-.4 .3M414.8 99.1v2.5M414.8 95.9l-.4 .4M414.8 98.3l.2 1.5-.2 1.9 .2 .8-1.8-.1M415 96.1l-.4 .4M415.1 96.3l-.4 .4M415.3 96.6l-.4 .3M415.4 96.8l-.4 .3M415.6 97l-.5 .3"/>
<path d="M415.7 97.2l-.5 .3M415.8 97.5l-.4 .2M415.9 97.7l-.4 .2M416 98l-.5 .2M416.1 98.2l-.5 .2M416.2 98.5l-.5 .1M416.2 98.8l-.5 .1M416.3 99l-.5 .1M416.3 99.3h-.5M416.3 99.6h-.5M416.4 99.8h-.6M405.4 100.1l-.5 .1"/>
<path d="M405.4 100.4h-.5M405.4 100.6l-.5 .1M405.5 100.9l-.5 .1M405.5 101.1l-.5 .1M405.6 101.3l-.5 .2M405.6 101.6l-.4 .1M405.7 101.8l-.4 .2M405.8 102l-.4 .2M405.9 102.2l-.4 .3M406 102.5l-.4 .2M406.2 102.7l-.5 .2M406.3 102.9l-.4 .3"/>
<path d="M406.4 103.1l-.4 .3M406.6 103.3l-.4 .3M406.7 103.4l-.3 .4M406.8 101.2l.1 .3 .4 .2 .8-.1M406.9 101.5l.1 .4 .5 .5 1.5 .6M406.9 101.5l.5 .2 .7-.1 .1 .4 .3 .2-.1 .1 .2-.1 .2 .3-.1-.4 .2 .3-.1-.4 .3 .1-.6-.5 .2-.5 .4 .2 .3 1.2-.4 .4-1-.3-1-.7zM406.9 103.6l-.3 .4M407 102l.7 .5 .9 .4 .6-.1 .2-.4 .1 .6-.3 .2-.8-.1-1-.6-.4 .2 .2 .2-.1 .1h-.1l-.2-.4zM407 102l-.2 .7 .2 .3 .2-.1-.1-.2 .3-.2 1 .6 .9 .1 .2-.2-.1-.6M407.1 103.8l-.3 .4M407.2 100.8l-.6-.1-.2 .2v.3l.2 .1 .4-.3h.3l.4 .4M407.3 103.9l-.3 .4"/>
<path d="M407.3 100.6l.3-.2 .6 .5-.1 .7-.7 .1-.5-.2-.1-.3 .5-.2-.1-.2zM407.3 100l.9-.2 .2 .1 .2-.4h.4l.5 .2 .3 .8-.2 .4-.7 .3-.2-.1 .3-.4-.1-.3-.4-.1-.3 .6-.6-.5h-.3zM407.5 104.1l-.3 .4M407.6 100.3l.5 .5M407.6 100.4l-.4 .3 .1 .3M407.7 104.2l-.3 .5M407.9 104.4l-.3 .4M408.1 104.5l-.3 .4M408.3 104.6l-.2 .5M408.4 100.4l.1-.1 .5 .3-.5 1 .6 .5-.3-.1 .1 .4-.2-.3 .1 .4-.2-.3-.2 .1 .1-.1-.3-.4-.1-.8zM408.4 100.4l.2-.1 .4 .3-.5 1 .6 .5-.3-.1 .1 .4-.2-.3 .1 .4-.2-.3-.2 .1 .1-.1-.3-.4-.1-.9zM408.5 104.7l-.2 .5"/>
<path d="M408.8 104.8l-.2 .5M409 104.9l-.2 .5M409 101.2l.4 1.2-.3 .4-.5 .1M409.1 100.1l-.6 .2M409.2 105l-.1 .4M409.3 100.2l.2 .4-.1 .3-.3 .3-.4-.1M409.4 101.6l.6 .5M409.5 105l-.2 .5M409.6 101.1l.1 .7M409.7 105.1l-.1 .5M409.7 100.1l.9-.3-.1 .4-.4 .2-.3-.1zM409.7 100.7l-.2 .7-.3 .3"/>
<path d="M409.9 105.1v.5M410 103l1.5-.3 .9 .2-1.6 .4zM410 103l.8 .3v.2l-.8-.3zM410.2 105.1l-.1 .5M410.2 100.2l.1 .1M410.2 100.9l-.2 1.2 .8-.2M410.3 100.2h.1M410.4 105.1v.5M410.5 100.8h.2l.2-.4 .3-.1-.3 1v-.3h-.2zM410.7 105.1v.5M410.8 103.3l1.6-.4-.1 .2-1.5 .4zM410.8 103.3v.2"/>
<path d="M410.9 100.9l-.1 .4 .2-.2M410.9 100.4h.1M410.9 105.1v.5M411 100.7l-.1 .2v-.2M411.1 102l.1-.1 .1 .8-.2-.4-.2 .5zM411.2 105.1v.5M411.2 100.3l-.3 .1-.2 .4h-.2l.2 .2h.2M411.4 105.1l.1 .5M411.6 105l.1 .5M411.8 100.5h.6l-.4 1 .2 .5-.3 .2-.3-.1zM411.9 105l.1 .5M412.1 104.9l.2 .5"/>
<path d="M412.3 104.8l.2 .5M412.4 102.9v.2l-1.6 .4-.8-.3v-.2l.8 .3 1.6-.4-.9-.2-1.5 .3M412.4 100.5l-.1 .5-.3 .5v.3l.2 .2-.2 .2-.4-.1 .2-1.5M412.6 104.8l.2 .4M412.7 100.5l-.9 .1M412.7 101.5l-.1 .2 .2 .1M412.8 104.7l.2 .4M412.9 101.3l.9-.8-.2 .7-.5 1 .2 .6-.3 .1h-.3l-.1-.1zM413 104.6l.2 .4M413.2 104.4l.3 .5M413.4 102.2l.4 .3M413.4 104.3l.3 .4"/>
<path d="M413.6 104.2l.3 .4M413.6 101.3l.7 .6M413.8 100.5l-.2 .7-.5 1 .2 .6-.2 .1h-.4l-.1-.2 .4-1.4M413.8 104l.3 .4M413.9 101.6l.2 .6 .4 .3M414 103.9l.3 .4M414.2 103.7l.3 .4M414.4 103.5l.3 .4M414.5 103.4l.4 .3M414.7 103.2l.4 .3M414.8 103l.5 .3M415 102.8l.4 .3"/>
<path d="M415.1 102.6l.5 .2M415.2 102.4l.5 .2M415.3 102.1l.5 .3M415.4 101.9l.5 .2M415.5 101.7l.5 .2M415.6 101.5l.5 .1M415.7 101.2l.5 .2M415.7 101l.5 .1M415.8 100.7l.5 .1M415.8 100.5l.5 .1M415.8 100.3h.5M415.8 100.1h.5"/>
</g>
<!-- layer: G-ANNO-TTLB -->
<g fill="#fff" stroke="#fff" stroke-width=".19">
<path d="M396.8 103.9l23.1 3.2-4.4-3.2zM396.8 103.9l23.1 3.2h-23.1z"/>
<path d="M415.5 93h4.4l-4.4 10.9zM419.9 93l-4.4 10.9 4.4 3.2z"/>
</g>
<path d="M396.8 103.9h18.7v-10.9h4.4v14.1h-23.1z" fill="none" stroke="#fff" stroke-width=".19"/>
<text font-size="10.1" x="384.8" y="276.2">A707</text>
<g font-size="5.6">
<text x="313.1" y="55.2">DETTAGLI DI MONTAGGIO</text>
<text x="103.5" y="137.9">DETTAGLIO DI FISSAGGIO DELLA SEDUTA</text>
<text x="223" y="162">DETTAGLIO DI FISSAGGIO DELLA SEDUTA</text>
</g>
<g font-size="5">
<text x="123" y="55.6">20</text>
<text x="143" y="55.6">20</text>
<text x="39.6" y="65.6" transform="rotate(-90 39.6 65.6)">30</text>
<text x="104.4" y="120">17</text>
<text x="57.2" y="204.7">280</text>
<text x="147.8" y="210.6">310</text>
<text x="275.5" y="254.4">20</text>
<text x="302.9" y="254.4">35</text>
</g>
<g font-size="3.8">
<text x="385.7" y="117.1">VILLA VERDE</text>
<text x="391.3" y="121.6">CUCINA</text>
</g>
<g font-size="1.9">
<text x="378.7" y="98.6">POLITECNICO DI MILANO</text>
<text x="378.7" y="100.8">SCUOLA DEL DESIGN</text>
<text x="378.7" y="103.1">C.L. DESIGN DEGLI INTERNI</text>
<text x="378.8" y="106">PROGETTO:</text>
<text x="378.8" y="143.5">CORSO:</text>
<text x="386.5" y="147.2">STRUMENTI E METODI</text>
<text x="389.3" y="149.4">DEL PROGETTO</text>
<text x="378.8" y="156">DOCENTE:</text>
<text x="388.3" y="160.8">MARCO FERRARA</text>
<text x="378.8" y="168.5">STUDENTI:</text>
<text x="389.2" y="177.7">ANDREA MONDINI</text>
<text x="378.8" y="181">OGGETTO:</text>
<text x="385.5" y="185.3">SEDIA INGOLF 701.032.50</text>
<text x="378.8" y="193.5">NOTE:</text>
<text x="396.4" y="198.3">-</text>
<text x="378.8" y="206">NOME FILE:</text>
<text x="386.8" y="209.7">INGOLF_701-032-50.dwg</text>
<text x="378.7" y="218.9">VERS</text>
<text x="408.4" y="218.9">DATA</text>
<text x="378.8" y="256.1">TAVOLA NO.:</text>
<text x="378.8" y="252.7">VILLA VERDE CUCINA</text>
<text x="401.5" y="252.7">YYYY.MM.DD</text>
<text x="405.9" y="256.1">7 DI</text>
<text x="411.3" y="256.1">11</text>
<text x="378.8" y="288">DATA:</text>
<text x="386.3" y="287.9">2017/05/22</text>
<text x="397.5" y="287.9">SCALA:1:10 / 1:1</text>
<text x="378.7" y="290.1">REV:</text>
<text x="386.3" y="290.2">A</text>
<text x="397.5" y="290.2">FORMATO:</text>
<text x="409.8" y="290.2">A1</text>
</g>
<g font-size="1.3">
<text x="25.4" y="4.4">1</text>
<text x="52.7" y="4.4">2</text>
<text x="77.7" y="4.4">3</text>
<text x="102.7" y="4.4">4</text>
<text x="127.7" y="4.4">5</text>
<text x="152.7" y="4.4">6</text>
<text x="177.7" y="4.4">7</text>
<text x="202.7" y="4.4">8</text>
<text x="227.7" y="4.4">9</text>
<text x="252.3" y="4.4">10</text>
<text x="277.3" y="4.4">11</text>
<text x="302.3" y="4.4">12</text>
<text x="327.3" y="4.4">13</text>
<text x="352.3" y="4.4">14</text>
<text x="377.3" y="4.4">15</text>
<text x="401.8" y="4.4">16</text>
<text x="11.2" y="22.5">A</text>
<text x="416.1" y="23.6">A</text>
<text x="11.2" y="55">B</text>
<text x="416.1" y="55">B</text>
<text x="11.1" y="80">C</text>
<text x="416.1" y="80">C</text>
<text x="11.1" y="105">D</text>
<text x="416.1" y="105">D</text>
<text x="11.2" y="130">E</text>
<text x="416.1" y="130">E</text>
<text x="11.2" y="155">F</text>
<text x="416.1" y="155">F</text>
<text x="11.1" y="180">G</text>
<text x="416" y="180">G</text>
<text x="11.1" y="205">H</text>
<text x="416.1" y="205">H</text>
<text x="11.3" y="230">J</text>
<text x="416.2" y="230">J</text>
<text x="11.2" y="254.9">K</text>
<text x="416.1" y="254.9">K</text>
<text x="11.2" y="279.9">L</text>
<text x="416.2" y="279.9">L</text>
<text x="9.8" y="292.1" transform="rotate(-90 9.8 292.1)">DIRECTORY: D:\USERS\ANDRE HARDDISK\DOCUMENTS\GITHUB\VV-D_2_CUCINA\CONTRIB\INGOLF_701-032-50.DWG | PLOTTED ON: 22/05/2017 23:45:35 | BY USER: ANDRE</text>
<text x="24.4" y="293.7">1</text>
<text x="52.7" y="293.7">2</text>
<text x="77.7" y="293.7">3</text>
<text x="102.7" y="293.7">4</text>
<text x="127.7" y="293.7">5</text>
<text x="152.7" y="293.7">6</text>
<text x="177.7" y="293.7">7</text>
<text x="202.7" y="293.7">8</text>
<text x="227.7" y="293.7">9</text>
<text x="252.3" y="293.7">10</text>
<text x="277.3" y="293.7">11</text>
<text x="302.3" y="293.7">12</text>
<text x="327.3" y="293.7">13</text>
<text x="352.3" y="293.7">14</text>
<text x="377.3" y="293.7">15</text>
<text x="390.7" y="293.3">0</text>
<text x="395.7" y="293.3">0.5m</text>
<text x="403.2" y="293.3">1.25m</text>
<text x="412.5" y="293.3">2.5m</text>
</g>
</svg>
